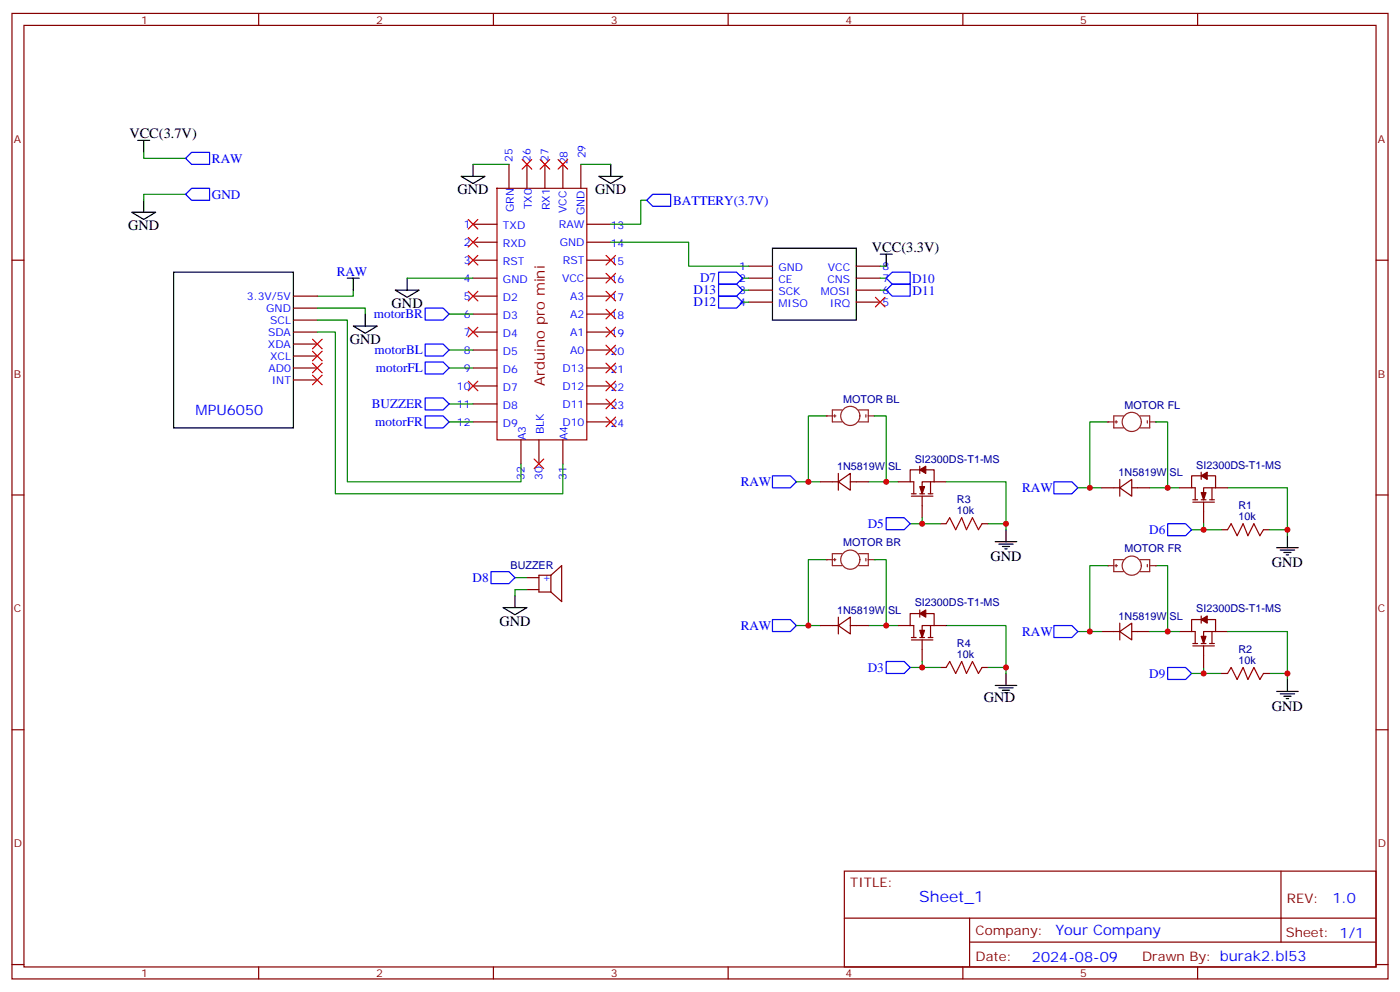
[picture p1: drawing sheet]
<svg xmlns="http://www.w3.org/2000/svg" width="412mm" height="292mm" viewBox="0 0 412 292" stroke-linecap="round" stroke-linejoin="round" font-family="sans-serif">
<g fill="none" stroke="#870000" stroke-width=".35">
<path d="M3.5 4h405.4v284.3h-405.4zM7.1 7.5h398.2v277.3h-398.2zM76.2 4v3.5M145.3 4v3.5M214.5 4v3.5M283.6 4v3.5M352.8 4v3.5M3.5 76.6h3.6M405.3 76.6h3.6M3.5 145.8h3.6M405.3 145.8h3.6M324.6 186h5.2"/>
<path d="M329.8 186l3.6-2.5v5zM329.8 183.5v5M333.4 186h5.3M347.5 186h3.5M351.4 190.2h6.3M351.4 189.5h1.4M353.8 181.4v2.1M353.8 189.5h1.4M354.5 182.5h-3.5v3.5h1.1v3.5M354.5 190.2v6.4M355.2 182.5h2.9v3.5M356.3 189.5h1.4"/>
<path d="M357 186v3.5M358.1 186h-3.6v3.5M358.1 186h3.5M359.8 198.3h1.8M372.2 198.3h1.7M3.5 214.9h3.6M405.3 214.9h3.6M248.7 256.5h156.6v28.3h-156.6zM377.3 256.6v20.8M248.7 270.4h156.5M285.6 277.4h119.6M285.6 270.4v14.1"/>
<path d="M3.5 284.1h3.6M76.2 284.8v3.5M145.3 284.8v3.5M214.5 284.8v3.5M283.6 284.8v3.5M352.8 284.8v3.5M405.3 284.1h3.6"/>
</g>
<path d="M340.4 166.6h3.6v19.4M317.5 186h7.1M338.7 186h8.8M354.5 196.6v1.7h-3.5M354.5 198.3h5.3M361.6 186h17.6v14.1M373.9 198.3h5.3" fill="none" stroke="#008700" stroke-width=".35"/>
<path d="M361.6 198.3l1.1-1.7 1.7 3.5 1.8-3.5 1.4 3.5 1.8-3.5 1.7 3.5 1.1-1.8" fill="none" stroke="#a10000" stroke-width=".35"/>
<path d="M310.4 184.2h5.3l1.8 1.8-1.8 1.7h-5.3zM344 196.6h5.2l1.8 1.7-1.8 1.8h-5.2z" fill="none" stroke="#00f" stroke-width=".35"/>
<g fill="#870000" stroke="#870000" stroke-width=".35">
<path d="M353.8 187.4h1.4l-.7 2.1z"/>
<path d="M353.8 182.5l1.8-1.1v2.1z"/>
</g>
<path d="M376.1 203.6h6.3M377.1 204.3h4.3M378.2 205h2.1M378.9 205.7h.7M379.2 200.1v3.5" fill="none" stroke="#000" stroke-width=".35"/>
<g fill="none" stroke="#8c2424" stroke-width=".35">
<path d="M326.3 166.6h1.8M328.4 166.6h.7M328.8 166.2v.7M330.9 164.8h-2.8v3.5h2.8M335.8 164.8h2.9v3.5h-2.9M338 166.2v.7M338.7 166.6h1.7"/>
<circle cx="333.4" cy="166.6" r="2.82"/>
</g>
<g fill="#8c2424">
<circle cx="326.3" cy="166.6" r=".18"/>
<circle cx="340.4" cy="166.6" r=".18"/>
</g>
<path d="M326.3 124.2h-5.3v19.5M326.3 166.6h-5.3v19.4" fill="none" stroke="#008700" stroke-width=".35"/>
<g fill="none" stroke="#8c2424" stroke-width=".35">
<path d="M326.3 124.2h1.8M328.4 124.2h.7M328.8 123.9v.7M330.9 122.5h-2.8v3.5h2.8M335.8 122.5h2.9v3.5h-2.9M338 123.9v.7M338.7 124.2h1.7"/>
<circle cx="333.4" cy="124.2" r="2.82"/>
</g>
<g fill="#8c2424">
<circle cx="326.3" cy="124.2" r=".18"/>
<circle cx="340.4" cy="124.2" r=".18"/>
</g>
<path d="M243.4 122.5h-5.3v19.4M340.4 124.2h3.6v19.5M317.5 143.7h7.1M338.7 143.7h8.8M354.5 154.2v1.8h-3.5M354.5 156h5.3M361.6 143.7h17.6v14.1M373.9 156h5.3" fill="none" stroke="#008700" stroke-width=".35"/>
<path d="M310.4 141.9h5.3l1.8 1.8-1.8 1.7h-5.3zM344 154.2h5.2l1.8 1.8-1.8 1.8h-5.2z" fill="none" stroke="#00f" stroke-width=".35"/>
<path d="M379.2 157.8v3.5M376.1 161.3h6.3M377.1 162h4.3M378.2 162.7h2.1M378.9 163.4h.7" fill="none" stroke="#000" stroke-width=".35"/>
<g fill="none" stroke="#870000" stroke-width=".35">
<path d="M353.8 139.1v2.1M324.6 143.7h5.2M329.8 143.7l3.6-2.5v4.9zM329.8 141.2v4.9M333.4 143.7h5.3M347.5 143.7h3.5M351.4 147.9h6.3M351.4 147.2h1.4M353.8 147.2h1.4M354.5 140.1h-3.5v3.6h1.1v3.5M354.5 147.9v6.3M355.2 140.1h2.9v3.6"/>
<path d="M356.3 147.2h1.4M357 143.7v3.5M358.1 143.7h-3.6v3.5M358.1 143.7h3.5M359.8 156h1.8M372.2 156h1.7"/>
</g>
<g fill="#870000" stroke="#870000" stroke-width=".35">
<path d="M353.8 145.1h1.4l-.7 2.1z"/>
<path d="M353.8 140.1l1.8-1v2.1z"/>
</g>
<path d="M361.6 156l1.1-1.8 1.7 3.6 1.8-3.6 1.4 3.6 1.8-3.6 1.7 3.6 1.1-1.8" fill="none" stroke="#a10000" stroke-width=".35"/>
<g fill="none" stroke="#8c2424" stroke-width=".35">
<path d="M243.4 122.5h1.8M245.5 122.5h.7M245.9 122.1v.7M248 120.7h-2.8v3.5h2.8M252.9 120.7h2.9v3.5h-2.9M255.1 122.1v.7M255.8 122.5h1.7"/>
<circle cx="250.5" cy="122.5" r="2.82"/>
</g>
<g fill="#8c2424">
<circle cx="243.4" cy="122.5" r=".18"/>
<circle cx="257.5" cy="122.5" r=".18"/>
</g>
<path d="M257.5 122.5h3.6v19.4M234.6 141.9h7.1M255.8 141.9h8.8M271.6 152.5v1.7h-3.5M271.6 154.2h5.3M278.7 141.9h17.6v14.1M291 154.2h5.3M243.4 164.8h-5.3v19.4" fill="none" stroke="#008700" stroke-width=".35"/>
<path d="M227.5 140.1h5.3l1.8 1.8-1.8 1.8h-5.3zM261.1 152.5h5.2l1.8 1.7-1.8 1.8h-5.2z" fill="none" stroke="#00f" stroke-width=".35"/>
<path d="M293.2 159.5h6.3M296.3 156v3.5M294.2 160.2h4.2M295.3 160.9h2.1M296 161.6h.7" fill="none" stroke="#000" stroke-width=".35"/>
<g fill="none" stroke="#870000" stroke-width=".35">
<path d="M246.9 139.4v5M270.9 137.3v2.1M271.6 138.4h-3.5v3.5h1.1v3.5M272.3 138.4h2.9v3.5M241.7 141.9h5.2M246.9 141.9l3.6-2.5v5zM250.5 141.9h5.3M264.6 141.9h3.5M268.5 146.1h6.3M268.5 145.4h1.4M270.9 145.4h1.4M271.6 146.1v6.4"/>
<path d="M273.4 145.4h1.4M274.1 141.9v3.5M275.2 141.9h-3.6v3.5M275.2 141.9h3.5M276.9 154.2h1.8M289.3 154.2h1.7"/>
</g>
<g fill="#870000" stroke="#870000" stroke-width=".35">
<path d="M270.9 143.3h1.4l-.7 2.1z"/>
<path d="M270.9 138.4l1.8-1.1v2.1z"/>
</g>
<path d="M278.7 154.2l1.1-1.7 1.7 3.5 1.8-3.5 1.4 3.5 1.8-3.5 1.7 3.5 1.1-1.8" fill="none" stroke="#a10000" stroke-width=".35"/>
<g fill="none" stroke="#8c2424" stroke-width=".35">
<path d="M243.4 164.8h1.8M245.5 164.8h.7M245.9 164.5v.7M248 163.1h-2.8v3.5h2.8M252.9 163.1h2.9v3.5h-2.9M255.1 164.5v.7M255.8 164.8h1.7"/>
<circle cx="250.5" cy="164.8" r="2.82"/>
</g>
<g fill="#8c2424">
<circle cx="243.4" cy="164.8" r=".18"/>
<circle cx="257.5" cy="164.8" r=".18"/>
</g>
<g fill="none" stroke="#008700" stroke-width=".35">
<path d="M42.3 44.9v1.7h12.4M54.7 57.2h-12.4v1.8M139.3 48.4h10.6M171.1 48.4h8.8M190.5 59h-1.8v7h-8.8M179.9 71.3h22.9v7.1h17.7M259.3 78.4h1.8M93.5 94.3h8.8v47.6h51.2v-5.3M93.5 97.8h5.3v47.6h67v-8.8M93.5 90.7h14.1v1.8M104.1 85.4v1.8h-10.6M119.9 81.9h19.4"/>
<path d="M132.3 92.5h7M218.7 81.9h1.8M218.7 85.4h1.8M218.7 89h1.8M259.3 81.9h1.8M259.3 85.4h1.8M132.3 103.1h7M132.3 108.4h7M132.3 119h7M132.3 124.2h7M151.7 170.1h3.5M155.2 173.6h-3.5v1.8"/>
<path d="M257.5 164.8h3.6v19.4M234.6 184.2h7.1M255.8 184.2h8.8M271.6 194.8v1.8h-3.5M271.6 196.6h5.3M278.7 184.2h17.6v14.1M291 196.6h5.3"/>
</g>
<g fill="none" stroke="#00f" stroke-width=".35">
<path d="M54.7 57.2l1.7-1.7h5.3v3.5h-5.3zM56.4 44.9h5.3v3.5h-5.3l-1.7-1.8zM190.5 59l1.8-1.8h5.3v3.5h-5.3zM125.2 90.7h5.3l1.8 1.8-1.8 1.8h-5.3zM211.7 80.2h5.3l1.7 1.7-1.7 1.8h-5.3zM211.7 83.7h5.3l1.7 1.7-1.7 1.8h-5.3zM211.7 87.2h5.3l1.7 1.8-1.7 1.7h-5.3zM261.1 85.4l1.7-1.7h5.3v3.5h-5.3zM262.8 80.2h5.3v3.5h-5.3l-1.7-1.8zM125.2 106.6h5.3l1.8 1.8-1.8 1.7h-5.3zM125.2 101.3h5.3l1.8 1.8-1.8 1.7h-5.3zM125.2 117.2h5.3l1.8 1.8-1.8 1.7h-5.3z"/>
<path d="M125.2 122.5h5.3l1.8 1.7-1.8 1.8h-5.3zM144.6 168.3h5.3l1.8 1.8-1.8 1.8h-5.3zM227.5 182.5h5.3l1.8 1.7-1.8 1.8h-5.3zM261.1 194.8h5.2l1.8 1.8-1.8 1.7h-5.2z"/>
</g>
<g fill="none" stroke="#000" stroke-width=".35">
<path d="M40.6 41.3h3.5M42.3 41.3v3.6M42.3 59v3.5M135.8 51.9h7.1l-3.6 2.1zM139.3 48.4v3.5M176.4 51.9h7l-3.5 2.1zM179.9 48.4v3.5M38.8 62.5h7.1l-3.6 2.1zM227.5 73.1h24.7v21.2h-24.7zM259.3 74.9h3.5M261.1 74.9v3.5M51.2 80.2h35.2v45.8h-35.2z"/>
<path d="M102.3 81.9h3.5M104.1 96h7l-3.5 2.1zM104.1 81.9v3.5M107.6 92.5v3.5M116.4 85.4h7.1l-3.6 2.2zM119.9 81.9v3.5M148.2 178.9h7l-3.5 2.1zM151.7 175.4v3.5M296.3 198.3v3.6M293.2 201.9h6.3M294.2 202.6h4.2M295.3 203.3h2.1"/>
<path d="M296 204h.7"/>
</g>
<g fill="none" stroke="#870000" stroke-width=".35">
<path d="M149.9 48.4v7.1M155.2 48.4v7.1M160.5 48.4v7.1M165.8 48.4v7.1M171.1 48.4v7.1M139.3 66h7.1M139.3 71.3h7.1M139.3 76.6h7.1M172.9 66h7M172.9 71.3h7M172.9 76.6h7M220.5 78.4h7"/>
<path d="M252.2 78.4h7.1M86.4 87.2h7.1M86.4 97.8h7.1M86.4 94.3h7.1M86.4 90.7h7.1M139.3 81.9h7.1M139.3 87.2h7.1M139.3 92.5h7.1M139.3 97.8h7.1M172.9 81.9h7M172.9 87.2h7M172.9 92.5h7"/>
<path d="M172.9 97.8h7M220.5 81.9h7M220.5 85.4h7M220.5 89h7M252.2 81.9h7.1M252.2 85.4h7.1M252.2 89h7.1M86.4 108.4h7.1M86.4 111.9h7.1M86.4 104.8h7.1M86.4 101.3h7.1M139.3 103.1h7.1"/>
<path d="M139.3 108.4h7.1M139.3 113.7h7.1M139.3 119h7.1M172.9 103.1h7M172.9 108.4h7M172.9 113.7h7M172.9 119h7M139.3 124.2h7.1M153.5 129.5v7.1M158.7 129.5v7.1M165.8 129.5v7.1M172.9 124.2h7"/>
<path d="M155.2 170.1h3.5M155.2 173.6h3.5M162.3 169.4h-3.6v4.9h3.6M162.3 169.4l3.2-2.8v10.6l-3.2-2.9M162.3 169.4v4.9M270.9 179.6v2.2M241.7 184.2h5.2M246.9 184.2l3.6-2.4v4.9zM246.9 181.8v4.9M250.5 184.2h5.3M264.6 184.2h3.5M268.5 188.5h6.3"/>
<path d="M268.5 187.7h1.4M270.9 187.7h1.4M271.6 180.7h-3.5v3.5h1.1v3.5M271.6 188.5v6.3M272.3 180.7h2.9v3.5M273.4 187.7h1.4M274.1 184.2v3.5M275.2 184.2h-3.6v3.5M275.2 184.2h3.5M276.9 196.6h1.8M289.3 196.6h1.7"/>
</g>
<g fill="#870000" stroke="#870000" stroke-width=".35">
<path d="M270.9 185.6h1.4l-.7 2.1z"/>
<path d="M270.9 180.7l1.8-1.1v2.2z"/>
</g>
<path d="M278.7 196.6l1.1-1.8 1.7 3.5 1.8-3.5 1.4 3.5 1.8-3.5 1.7 3.5 1.1-1.7" fill="none" stroke="#a10000" stroke-width=".35"/>
<path d="M146.4 55.5h26.5v74h-26.5z" fill="none" stroke="#900" stroke-width=".35"/>
<g fill="none" stroke="#f00" stroke-width=".35">
<path d="M153.8 47l2.8 2.8M156.6 47l-2.8 2.8M159.1 47l2.8 2.8M161.9 47l-2.8 2.8M164.4 47l2.8 2.8M167.2 47l-2.8 2.8M137.9 64.6l2.9 2.9M137.9 69.9l2.9 2.8M137.9 75.2l2.9 2.8M140.8 64.6l-2.9 2.9M140.8 69.9l-2.9 2.8M140.8 75.2l-2.9 2.8"/>
<path d="M178.5 75.2l2.8 2.8M181.3 75.2l-2.8 2.8M92.1 99.9l2.8 2.8M94.9 99.9l-2.8 2.8M137.9 85.8l2.9 2.8M137.9 96.4l2.9 2.8M140.8 85.8l-2.9 2.8M140.8 96.4l-2.9 2.8M178.5 96.4l2.8 2.8M178.5 91.1l2.8 2.8M178.5 80.5l2.8 2.8M178.5 85.8l2.8 2.8"/>
<path d="M181.3 96.4l-2.8 2.8M181.3 91.1l-2.8 2.8M181.3 80.5l-2.8 2.8M181.3 85.8l-2.8 2.8M257.9 87.6l2.8 2.8M260.7 87.6l-2.8 2.8M92.1 110.5l2.8 2.8M92.1 107l2.8 2.8M92.1 103.4l2.8 2.9M94.9 110.5l-2.8 2.8M94.9 107l-2.8 2.8M94.9 103.4l-2.8 2.9"/>
<path d="M137.9 112.3l2.9 2.8M140.8 112.3l-2.9 2.8M178.5 117.5l2.8 2.9M178.5 112.3l2.8 2.8M178.5 107l2.8 2.8M178.5 101.7l2.8 2.8M181.3 117.5l-2.8 2.9M181.3 112.3l-2.8 2.8M181.3 107l-2.8 2.8M181.3 101.7l-2.8 2.8M157.3 135.2l2.9 2.8M160.2 135.2l-2.9 2.8"/>
<path d="M178.5 122.8l2.8 2.9M181.3 122.8l-2.8 2.9"/>
</g>
<g fill="#c00">
<circle cx="379.2" cy="198.3" r=".88"/>
<circle cx="354.5" cy="198.3" r=".88"/>
<circle cx="344" cy="186" r=".88"/>
<circle cx="321" cy="186" r=".88"/>
<circle cx="321" cy="143.7" r=".88"/>
<circle cx="344" cy="143.7" r=".88"/>
<circle cx="354.5" cy="156" r=".88"/>
<circle cx="379.2" cy="156" r=".88"/>
<circle cx="238.1" cy="141.9" r=".88"/>
<circle cx="261.1" cy="141.9" r=".88"/>
<circle cx="271.6" cy="154.2" r=".88"/>
<circle cx="296.3" cy="154.2" r=".88"/>
<circle cx="238.1" cy="184.2" r=".88"/>
<circle cx="261.1" cy="184.2" r=".88"/>
<circle cx="271.6" cy="196.6" r=".88"/>
<circle cx="296.3" cy="196.6" r=".88"/>
</g>
<text font-size="4.6" fill="#00f" x="270.8" y="265.6">Sheet_1</text>
<g font-size="4.2">
<text x="38.1" y="40.6">VCC(3.7V)</text>
<text x="134.8" y="57.2">GND</text>
<text x="175.3" y="57.2">GND</text>
<text x="37.7" y="67.8">GND</text>
<text x="256.8" y="74.2">VCC(3.3V)</text>
<text x="115.4" y="90.7">GND</text>
<text x="103" y="101.3">GND</text>
<text x="291.7" y="165.2">GND</text>
<text x="374.6" y="166.9">GND</text>
<text x="147.1" y="184.2">GND</text>
<text x="289.8" y="206.9">GND</text>
<text x="374.6" y="209.3">GND</text>
</g>
<text font-size="4.2" fill="#900" x="160.4" y="113.7" transform="rotate(-90 160.4 113.7)">Arduino pro mini</text>
<g font-size="4.2" fill="#00f">
<text x="57.6" y="122.3">MPU6050</text>
<text x="392.5" y="265.8">1.0</text>
<text x="310.9" y="275.4">Your Company</text>
<text x="304" y="283.2">2024-08-09</text>
</g>
<g font-size="3.9" fill="#00f">
<text x="62.4" y="47.9">RAW</text>
<text x="62.4" y="58.5">GND</text>
<text x="198.3" y="60.2">BATTERY(3.7V)</text>
<text x="99.2" y="81.4">RAW</text>
<text x="206.2" y="83.2">D7</text>
<text x="268.7" y="83.3">D10</text>
<text x="204.3" y="86.7">D13</text>
<text x="268.8" y="86.8">D11</text>
<text x="110.1" y="93.8">motorBR</text>
<text x="204.3" y="90.2">D12</text>
<text x="110.3" y="104.3">motorBL</text>
<text x="110.8" y="109.6">motorFL</text>
<text x="109.5" y="120.2">BUZZER</text>
<text x="110.6" y="125.5">motorFR</text>
<text x="218.2" y="143.1">RAW</text>
<text x="301.1" y="144.9">RAW</text>
<text x="255.6" y="155.5">D5</text>
<text x="338.5" y="157.3">D6</text>
<text x="139.2" y="171.4">D8</text>
<text x="218.2" y="185.5">RAW</text>
<text x="301.1" y="187.2">RAW</text>
<text x="255.6" y="197.9">D3</text>
<text x="338.5" y="199.6">D9</text>
</g>
<g font-size="3.9" fill="#800">
<text x="250.5" y="261.1">TITLE:</text>
<text x="379.1" y="265.8">REV:</text>
<text x="287.4" y="275.3">Company:</text>
<text x="378.7" y="275.9">Sheet: 1/1</text>
<text x="287.4" y="283">Date:</text>
<text x="336.4" y="283.1">Drawn By: burak2.bl53</text>
</g>
<g font-size="3.2" fill="#800">
<text x="41.6" y="6.9">1</text>
<text x="110.8" y="6.9">2</text>
<text x="179.9" y="6.9">3</text>
<text x="249.1" y="6.9">4</text>
<text x="318.2" y="6.9">5</text>
<text x="4.1" y="42.1">A</text>
<text x="405.9" y="42.1">A</text>
<text x="4.1" y="111.2">B</text>
<text x="405.9" y="111.2">B</text>
<text x="4.1" y="180.3">C</text>
<text x="405.9" y="180.3">C</text>
<text x="4.1" y="249.5">D</text>
<text x="405.9" y="249.5">D</text>
<text x="41.6" y="287.8">1</text>
<text x="110.8" y="287.8">2</text>
<text x="179.9" y="287.8">3</text>
<text x="249.1" y="287.8">4</text>
<text x="318.2" y="287.8">5</text>
</g>
<g font-size="3.2" fill="#00f">
<text x="151" y="47.7" transform="rotate(-90 151 47.7)">25</text>
<text x="156.3" y="47.7" transform="rotate(-90 156.3 47.7)">26</text>
<text x="161.6" y="47.7" transform="rotate(-90 161.6 47.7)">27</text>
<text x="172.5" y="46.6" transform="rotate(-90 172.5 46.6)">29</text>
<text x="167.2" y="48.4" transform="rotate(-90 167.2 48.4)">28</text>
<text x="151.3" y="62.5" transform="rotate(-90 151.3 62.5)">GRN</text>
<text x="156.6" y="61.6" transform="rotate(-90 156.6 61.6)">TX0</text>
<text x="161.9" y="61.9" transform="rotate(-90 161.9 61.9)">RX1</text>
<text x="166.9" y="62.8" transform="rotate(-90 166.9 62.8)">VCC</text>
<text x="172.2" y="63.4" transform="rotate(-90 172.2 63.4)">GND</text>
<text x="136.6" y="67.1">1</text>
<text x="148.2" y="67.5">TXD</text>
<text x="164.6" y="67.1">RAW</text>
<text x="179.9" y="67.5">13</text>
<text x="136.6" y="72.4">2</text>
<text x="136.6" y="77.7">3</text>
<text x="148.2" y="72.7">RXD</text>
<text x="164.9" y="72.4">GND</text>
<text x="165.8" y="77.7">RST</text>
<text x="179.9" y="72.7">14</text>
<text x="136.6" y="83">4</text>
<text x="148.2" y="78">RST</text>
<text x="148.2" y="83.3">GND</text>
<text x="165.6" y="83">VCC</text>
<text x="179.9" y="78">15</text>
<text x="179.9" y="83.3">16</text>
<text x="217.8" y="79.4">1</text>
<text x="217.8" y="83">2</text>
<text x="229.3" y="79.8">GND</text>
<text x="229.3" y="83.3">CE</text>
<text x="243.7" y="83.3">CNS</text>
<text x="243.9" y="79.8">VCC</text>
<text x="260" y="79.4">8</text>
<text x="260" y="83">7</text>
<text x="72.7" y="88.3">3.3V/5V</text>
<text x="136.6" y="88.3">5</text>
<text x="148.2" y="88.6">D2</text>
<text x="168" y="88.3">A3</text>
<text x="179.9" y="88.6">17</text>
<text x="217.8" y="86.5">3</text>
<text x="229.3" y="86.9">SCK</text>
<text x="241.8" y="86.9">MOSI</text>
<text x="260" y="86.5">6</text>
<text x="78.4" y="91.8">GND</text>
<text x="79.6" y="95.3">SCL</text>
<text x="136.6" y="93.6">6</text>
<text x="148.2" y="93.9">D3</text>
<text x="168" y="93.6">A2</text>
<text x="179.9" y="93.9">18</text>
<text x="217.8" y="90">4</text>
<text x="229.3" y="90.4">MISO</text>
<text x="244.4" y="90.4">IRQ</text>
<text x="260" y="90">5</text>
<text x="78.9" y="98.8">SDA</text>
<text x="136.6" y="98.8">7</text>
<text x="148.2" y="99.2">D4</text>
<text x="168" y="98.8">A1</text>
<text x="179.9" y="99.2">19</text>
<text x="78.9" y="102.4">XDA</text>
<text x="79.6" y="105.9">XCL</text>
<text x="136.6" y="104.1">8</text>
<text x="148.2" y="104.5">D5</text>
<text x="168" y="104.1">A0</text>
<text x="179.9" y="104.5">20</text>
<text x="79.1" y="109.4">AD0</text>
<text x="80.1" y="113">INT</text>
<text x="136.6" y="109.4">9</text>
<text x="148.2" y="109.8">D6</text>
<text x="165.7" y="109.4">D13</text>
<text x="179.9" y="109.8">21</text>
<text x="134.6" y="114.7">10</text>
<text x="148.2" y="115.1">D7</text>
<text x="165.7" y="114.7">D12</text>
<text x="179.9" y="115.1">22</text>
<text x="134.6" y="120">11</text>
<text x="134.6" y="125.3">12</text>
<text x="148.2" y="120.4">D8</text>
<text x="148.2" y="125.7">D9</text>
<text x="165.7" y="120">D11</text>
<text x="165.7" y="125.3">D10</text>
<text x="179.9" y="120.4">23</text>
<text x="179.9" y="125.7">24</text>
<text x="154.9" y="129.5" transform="rotate(-90 154.9 129.5)">A3</text>
<text x="160.2" y="127.8" transform="rotate(-90 160.2 127.8)">BLK</text>
<text x="167.2" y="129.5" transform="rotate(-90 167.2 129.5)">A4</text>
<text x="154.5" y="141.3" transform="rotate(-90 154.5 141.3)">32</text>
<text x="159.8" y="141.3" transform="rotate(-90 159.8 141.3)">30</text>
<text x="166.9" y="141.3" transform="rotate(-90 166.9 141.3)">31</text>
<text x="159.8" y="171.2">+</text>
</g>
<g font-size="3.2" fill="#000080">
<text x="248.4" y="118.6">MOTOR BL</text>
<text x="331.3" y="120.4">MOTOR FL</text>
<text x="269.5" y="136.2">SI2300DS-T1-MS</text>
<text x="246.6" y="138.4">1N5819W SL</text>
<text x="329.5" y="140.1">1N5819W SL</text>
<text x="352.4" y="138">SI2300DS-T1-MS</text>
<text x="281.9" y="148.3">R3</text>
<text x="281.9" y="151.4">10k</text>
<text x="364.8" y="153.2">10k</text>
<text x="364.8" y="150">R1</text>
<text x="248.4" y="160.9">MOTOR BR</text>
<text x="150.4" y="167.7">BUZZER</text>
<text x="331.3" y="162.7">MOTOR FR</text>
<text x="269.5" y="178.6">SI2300DS-T1-MS</text>
<text x="246.6" y="180.7">1N5819W SL</text>
<text x="329.5" y="182.5">1N5819W SL</text>
<text x="352.4" y="180.3">SI2300DS-T1-MS</text>
<text x="281.9" y="190.6">R4</text>
<text x="281.9" y="193.7">10k</text>
<text x="364.8" y="195.5">10k</text>
<text x="364.8" y="192.4">R2</text>
</g>
</svg>
